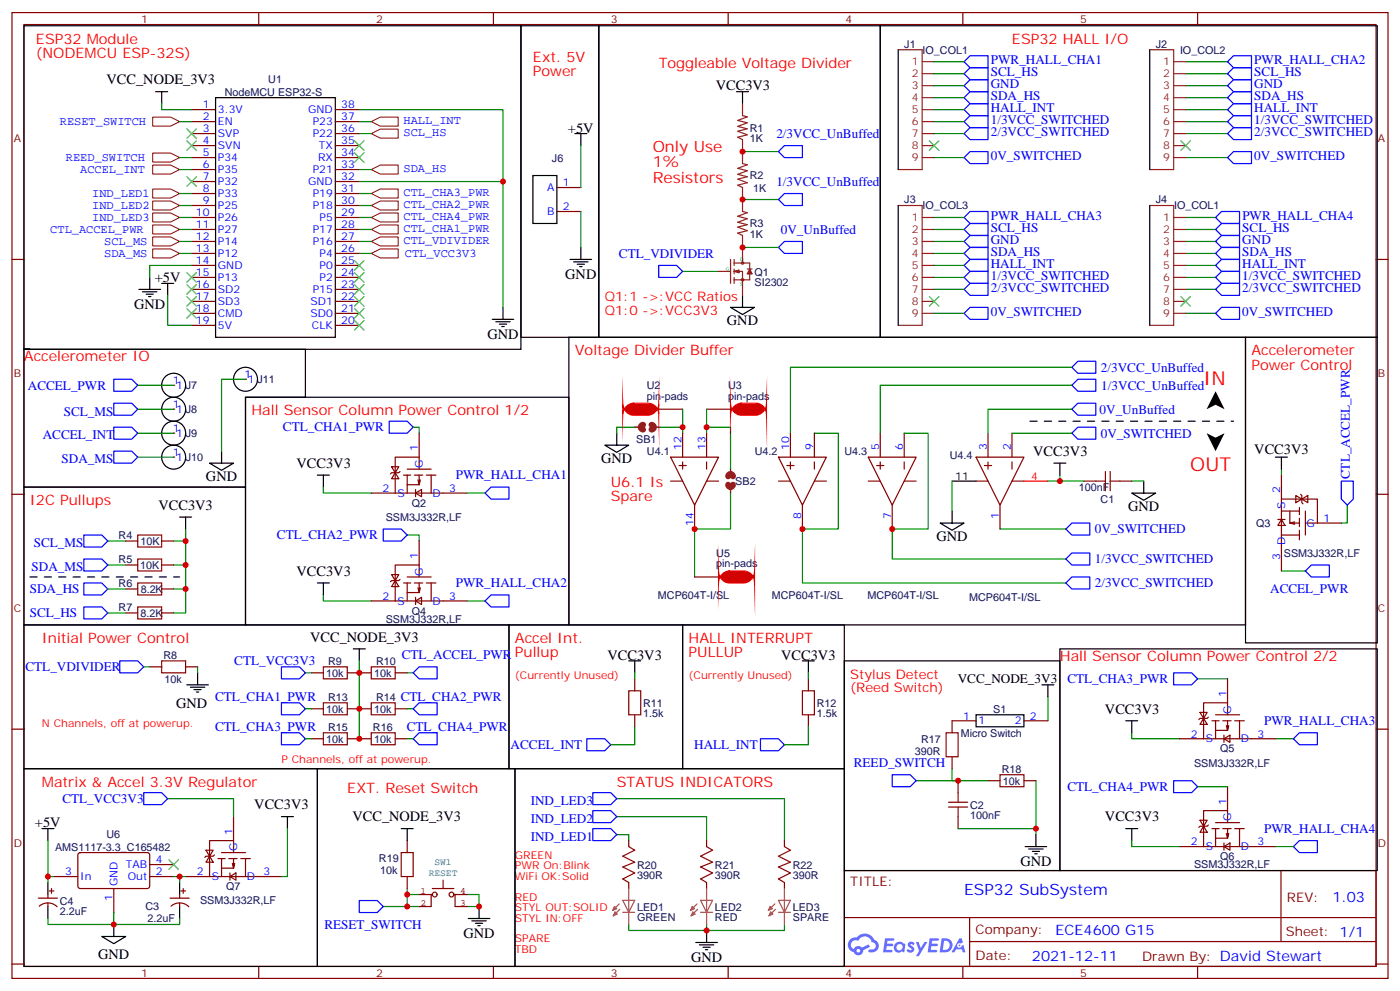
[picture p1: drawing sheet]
<svg xmlns="http://www.w3.org/2000/svg" width="412mm" height="292mm" viewBox="0 0 412 292" stroke-linecap="round" stroke-linejoin="round" font-family="sans-serif">
<g fill="none" stroke="#870000" stroke-width=".35">
<path d="M3.5 3.7h405.4v284.3h-405.4zM7.1 7.2h398.2v277.3h-398.2zM76.2 3.7v3.5M145.3 3.7v3.5M214.5 3.7v3.5M283.6 3.7v3.5M352.8 3.7v3.5M3.5 76.4h3.6M405.3 76.4h3.6M3.5 145.5h3.6M405.3 145.5h3.6M3.5 214.7h3.6"/>
<path d="M405.3 214.7h3.6M248.7 256.3h156.6v28.2h-156.6zM377.3 256.3v20.9M248.7 270.1h156.5M285.6 277.2h119.6M285.6 270.1v14.2M3.5 283.8h3.6M76.2 284.5v3.5M145.3 284.5v3.5M214.5 284.5v3.5M283.6 284.5v3.5M352.8 284.5v3.5"/>
<path d="M405.3 283.8h3.6"/>
</g>
<g fill="#5487ff">
<path d="M267.7 277.5a1.22 1.22 0 0 1 1.7 .2l-.4 .6a.47 .47 0 0 0-.3-.4 .47 .47 0 0 0-.5 .2l.1 .2a1.14 1.14 0 0 1 .8 1.8 1.14 1.14 0 0 1-1.9 0l-.2-.2 .5-.6 .7 .5a.29 .29 0 0 0 .3-.3 .29 .29 0 0 0-.2-.3 1.04 1.04 0 0 1-.6-1.7z"/>
<path d="M260.7 276.2h2.4l.3 .2-.2 .5-1.8 .1-.1 .8h1.5l.3 .4-.3 .4h-1.6l-.2 1.1h1.7l.2 .3-.2 .3-2.6 .1z"/>
<path d="M273.8 276.2h2.4l.3 .2-.1 .5-1.8 .1-.2 .8h1.6l.3 .4-.4 .4-1.6-.1-.1 1.1 1.7 .1 .2 .3-.2 .3-2.6 .1z"/>
<path d="M282.6 276.2h.7l.3 1.3-.6 .3a.69 .69 0 0 0-1 .3 .69 .69 0 0 0 .4 .9 .69 .69 0 0 0 .9-.6l.5-.2 .6 2.2h-.8l-.2-.9h-1.8l-.5 .9h-.8z"/>
<path d="M269.8 277.3h.8l.6 1.8 1.1-1.8h.9l-2.6 4.2h-.8l.9-1.5z"/>
<path d="M277.4 276.2l-.6 4.2h1.3a2.11 2.11 0 0 0 2.5-2.1 2.11 2.11 0 0 0-2.5-2.1zM278.1 277a1.39 1.39 0 0 1 1.7 1.4 1.39 1.39 0 0 1-1.8 1.2h-.3z"/>
<path d="M263.7 277.8a1.54 1.54 0 0 0-.1 2.2 1.54 1.54 0 0 0 2.2 .1l.6 .3 .3-2.3-.2-.3h-.4a1.49 1.49 0 0 0-2.4 0zM264 278.8a.94 .94 0 0 1 1.8 0 .94 .94 0 0 1-1.8 0z"/>
<path d="M250.4 276.6a2.18 2.18 0 0 0 1.1 3.7 1.44 1.44 0 0 0 1.6 .9 1.44 1.44 0 0 0 1.2-1.4l2-1.1-.5-.7-1.9 1a1.47 1.47 0 0 0-2.4 .4 1.39 1.39 0 0 1-.7-1.9 1.39 1.39 0 0 1 2-.5 2.12 2.12 0 0 1 2.2-1.3 2.12 2.12 0 0 1 1.9 1.7 1.14 1.14 0 0 1 1.1 1.4 1.14 1.14 0 0 1-1.7 .7 .43 .43 0 0 0-.5 .4 .43 .43 0 0 0 .4 .5 1.98 1.98 0 0 0 2.5-1.2 1.98 1.98 0 0 0-1.2-2.6 3.1 3.1 0 0 0-5.3-.6l-.9 .1zM252.3 279.9a.55 .55 0 0 1 1.1 0 .55 .55 0 0 1-1.1 0z"/>
<circle cx="282.6" cy="278.3" r=".26"/>
</g>
<g fill="none" stroke="#870000" stroke-width=".35">
<path d="M56.4 32.3h7.1M56.4 35.8h7.1M56.4 39.3h7.1M98.8 32.3h7M98.8 35.8h7M98.8 39.3h7M56.4 42.9h7.1M56.4 46.4h7.1M56.4 49.9h7.1M56.4 53.4h7.1M56.4 57h7.1M98.8 42.9h7"/>
<path d="M98.8 46.4h7M98.8 49.9h7M98.8 53.4h7M98.8 57h7M56.4 60.5h7.1M56.4 64h7.1M56.4 67.6h7.1M56.4 71.1h7.1M56.4 74.6h7.1M56.4 78.1h7.1M98.8 60.5h7M98.8 64h7"/>
<path d="M98.8 67.6h7M98.8 71.1h7M98.8 74.6h7M98.8 78.1h7M56.4 81.7h7.1M56.4 85.2h7.1M56.4 88.7h7.1M56.4 92.3h7.1M56.4 95.8h7.1M98.8 81.7h7M98.8 85.2h7M98.8 88.7h7"/>
<path d="M98.8 92.3h7M98.8 95.8h7M194 120.5h7.1M197.6 134.6h14.1l-7.1 14.1zM200 137.1h2.1M201.1 127.5v7.1M201.1 136v2.1M208.1 127.5v7.1M208.1 136v2.1M208.1 120.5h7.1M229.3 134.6h14.1l-7 14.1zM231.8 137.1h2.1"/>
<path d="M232.8 127.5v7.1M232.8 136v2.1M239.9 127.5v7.1M239.9 136v2.1M255.8 134.6h14.1l-7.1 14.1zM258.2 137.1h2.1M259.3 127.5v7.1M259.3 136v2.1M266.3 127.5v7.1M266.3 136v2.1M287.5 134.6h14.1l-7 14.1zM290 137.1h2.1"/>
<path d="M291 127.5v7.1M291 136v2.1M298.1 127.5v7.1M298.1 136v2.1M377.5 139.9v28.2M197.6 141.6h3.5M204.6 148.7v7.1M208.1 141.6h3.6M229.3 141.6h3.5M236.4 148.7v7.1M239.9 141.6h3.5M255.8 141.6h3.5"/>
<path d="M262.8 148.7v7.1M266.3 141.6h3.6M287.5 141.6h3.5M294.6 148.7v7.1M298.1 141.6h3.5M319.3 141.6h3.5M329.8 141.6h3.6M376.4 152.9h2.1M377.5 152.9l1 1.8h-2.1zM377.5 146.9h10.6v7.1M377.5 157.5h5.3M377.5 150.5h5.3"/>
<path d="M379.9 150.5v3.5l1.5-.4M381.7 145.9l1.8 1-1.8 1.1zM382.8 154h-2.9l1.5 .3M382.8 149.4v2.1M382.8 152.6v2.4M382.8 156.1v2.8M383.1 145.5l.4 .4v2.1l.3 .3M383.5 146.9l1.7-1v2.1zM384.5 150.5v7M384.5 154h10.6M37 173.4h3.6M47.6 173.4h3.6"/>
<path d="M204.6 169.9h7.1M37 180.4h3.6M44.1 196.3h3.5M47.6 180.4h3.6M54.7 196.3h3.5M91.7 198.1h3.5M102.3 198.1h7.1M116.4 198.1h3.5M187 199.8v3.6M238.1 199.8v3.6M361.6 199.8v10.6M91.7 208.7h3.5"/>
<path d="M102.3 208.7h7.1M116.4 208.7h3.5M187 210.4v3.6M238.1 210.4v3.6M287.5 212.2h-7v3.5M301.6 212.2h7.1M347.5 217.5h28.2M353.5 209.7h2.1l-1.1 1.8zM354.5 211.5l1.1 1.8h-2.1zM356 211.1l-.4 .4h-2.1l-.4 .3M357 212.2h2.1M358.1 212.2v5.3"/>
<path d="M358.1 210.4h7M360.2 212.2h2.5M360.5 217.5l1.8-1.1v2.1zM360.5 216.4v2.1M361.2 213.6l.4 1.4h-3.5M361.6 212.2v2.8l.3-1.4M361.6 206.9h-7.1v10.6M363.7 212.2h2.8M365.1 212.2v5.3M280.5 222.8v3.5M282.2 229.8v3.6M291 229.8h3.6"/>
<path d="M301.6 229.8h3.6M361.6 238.7h-7.1v10.5M361.6 231.6v10.6M15.9 258.1h7M23.2 251.2l.4-.2 20.1 .1 .4 .6-.1 9.5-.6 .4-20-.1-.5-.6v-9.2zM44.1 258.1h7.1M44.1 254.5h7.1M54.7 258.1h28.2M60.7 250.3h2.1l-1.1 1.8zM61.7 252.1l1.1 1.7h-2.1zM63.1 251.7l-.3 .4h-2.1l-.4 .3M64.2 252.8h2.1"/>
<path d="M65.3 251h7M65.3 252.8v5.3M67.4 252.8h2.4M67.7 258.1l1.8-1.1v2.1zM67.7 257v2.1M68.4 254.2l.4 1.4h-3.5M68.8 252.8v2.8l.3-1.4M68.8 247.5h-7.1v10.6M68.8 240.4v10.6M70.9 252.8h2.8M72.3 252.8v5.3M119.9 247.5v3.5"/>
<path d="M119.9 258.1v3.5M185.2 247.5v1.7M185.2 259.8v1.8M208.1 247.5v1.7M208.1 259.8v1.8M231.1 247.5v1.7M231.1 259.8v1.8M282.2 240.4v3.5M347.5 249.2h28.2M353.5 241.5h2.1l-1.1 1.7zM354.5 243.2l1.1 1.8h-2.1zM356 242.9l-.4 .3h-2.1l-.4 .4"/>
<path d="M357 243.9h2.1M358.1 242.2h7M358.1 243.9v5.3M360.2 243.9h2.5M360.5 249.2l1.8-1v2.1zM360.5 248.2v2.1M361.2 245.4l.4 1.4h-3.5M361.6 243.9v2.9l.3-1.4M363.7 243.9h2.8M365.1 243.9v5.3M11.3 264.4h5.6M11.6 266.8a3.8 3.8 0 0 1 5.2 .2"/>
<path d="M14.1 263.3v1.1M14.1 265.8v1.1M14.5 262.3h1.4M15.2 261.6v1.4M33.5 261.6v7M50.1 264.4h5.6M50.4 266.8a3.8 3.8 0 0 1 5.2 .2M52.9 263.3v1.1M52.9 265.8v1.1M53.3 262.3h1.4M54 261.6v1.4"/>
</g>
<g fill="none" stroke="#000" stroke-width=".35">
<path d="M7.1 7.6h146.4v95.2h-146.4zM176.4 7.6h82.9v91.7h-82.9zM259.3 7.6h146.4v91.7h-146.4zM264.6 14.6v35.3M338.7 14.6v35.3M63.5 28.8h35.3v70.5h-35.3zM217 27h3.5M218.7 27v3.5M40.9 85.2h6.4M42 85.9h4.2M43 86.6h2.2M43.7 87.3h.7"/>
<path d="M44.1 81.7v3.5M47.6 83.4h3.6M49.4 83.4v3.6M167.6 99.3h199.3v84.7h-199.3zM215.2 90.5h7l-3.5 2.1zM218.7 87v3.5M366.9 99.3h38.8v90h-38.8zM178.2 131.1h7l-3.5 2.1zM181.7 127.5v3.6M310.4 136.3h3.6M312.2 136.3v3.6M375.7 134.6h3.5"/>
<path d="M377.5 134.6v3.5M276.9 154h7.1l-3.5 2.1zM280.5 141.6h7M280.5 150.5v3.5M333.4 145.2h7l-3.5 2.1zM336.9 141.6v3.6M7.1 184h142.8v42.3h-142.8zM58.2 198.1v3.5M104.1 191h3.5M105.8 191v3.6M149.9 184h51.2v42.3h-51.2zM185.2 194.6h3.5"/>
<path d="M187 194.6v3.5M201.1 184h47.6v42.3h-47.6zM236.4 194.6h3.5M238.1 194.6v3.5M248.7 194.6h63.5v61.7h-63.5zM312.2 191h93.5v65.3h-93.5zM55 201.6h6.4M56.1 202.3h4.2M57.1 203h2.2M57.9 203.7h.7M287.5 210.4h14.1v3.6h-14.1zM306.9 201.6h3.5"/>
<path d="M308.7 201.6v3.5M331.6 212.2h3.5M333.4 212.2v3.5M7.1 226.3h86.4v58.2h-86.4zM93.5 226.3h58.2v58.2h-58.2zM151.7 226.3h97v58.2h-97zM12.3 243.9h3.6M14.1 243.9v3.6M14.1 259.8v3.5M52.9 259.8v3.5M82.9 240.4h3.5M84.7 240.4v3.5"/>
<path d="M118.2 243.9h3.5M119.9 243.9v3.6M302 249.2h6.3M303 249.9h4.3M304.1 250.6h2.1M304.8 251.4h.7M305.2 245.7v3.5M331.6 243.9h3.5M333.4 243.9v3.6M14.1 266.9v3.5M30 275.7h7l-3.5 2.1zM33.5 272.2v3.5"/>
<path d="M52.9 266.9v3.5M137.9 270.4h6.4M139 271.1h4.2M140.1 271.8h2.1M140.8 272.5h.7M141.1 266.9v3.5M205 277.5h6.3M206 278.2h4.3M207.1 278.9h2.1M207.8 279.6h.7M208.1 273.9v3.6"/>
</g>
<g fill="none" stroke="#008700" stroke-width=".35">
<path d="M275.2 18.2h8.8M349.2 18.2h12.4M275.2 21.7h8.8M275.2 25.2h8.8M275.2 28.8h8.8M275.2 32.3h8.8M275.2 39.3h8.8M275.2 35.8h8.8M349.2 21.7h12.4M349.2 25.2h12.4M349.2 28.8h12.4M349.2 32.3h12.4"/>
<path d="M349.2 39.3h12.4M349.2 35.8h12.4M218.7 58.7h10.6M218.7 44.6h10.6M275.2 46.4h8.8M349.2 46.4h12.4M201.1 79.9h10.6M218.7 72.8h10.6M315.7 113.4h-56.4v14.1M315.7 108.1h-82.9v19.4M187 125.8h-5.3v1.7M194 125.8h7.1v1.7"/>
<path d="M201.1 120.5v5.3M208.1 127.5v-1.7h7.1v12.3M208.1 120.5v5.3M239.9 127.5h7v28.3h-10.5v15.8h77.6M266.3 127.5h7.1v28.3h-10.6v8.8h51.2M298.1 127.5h17.6M312.2 139.9v1.7h-3.5M315.7 120.5h-24.7v7M377.5 138.1v1.8M215.2 145.2v10.6h-10.6v14.1M280.5 141.6v8.9M294.6 155.8h19.4"/>
<path d="M312.2 141.6h7.1M333.4 141.6h3.5M396.9 148.7v5.3h-1.8M377.5 168.1h7M42.3 196.3h1.8M58.2 196.3v1.8M90 198.1h1.7M105.8 198.1v10.6M119.9 198.1h1.8M187 198.1v1.7M238.1 198.1v1.7M352.8 199.8h8.8"/>
<path d="M90 208.7h1.7M119.9 208.7h1.8M187 214v5.3h-7.1M238.1 214v5.3h-7M308.7 205.1v7.1M333.4 215.7v1.8h14.1M375.7 217.5h5.3M49.4 235.1h19.4v5.3M181.7 235.1h49.4v12.4M269.9 229.8h21.1M280.5 226.3v3.5h1.7M305.2 229.8v15.9"/>
<path d="M352.8 231.6h8.8M14.1 247.5v10.6M15.9 258.1h-1.8v1.7M84.7 243.9v14.2h-1.8M181.7 240.4h26.4v7.1M181.7 245.7h3.5v1.8M333.4 247.5v1.7h14.1M375.7 249.2h5.3M14.1 270.4v1.8h19.4M33.5 268.6v3.6M52.9 270.4v1.8h-19.4M119.9 261.6v5.3h-7"/>
<path d="M119.9 263.3h3.6M119.9 266.9h3.6M137.6 263.3h3.5v3.6h-3.5M185.2 272.2v1.7h22.9v-1.7M231.1 272.2v1.7h-23"/>
</g>
<g fill="none" stroke="#00f" stroke-width=".35">
<path d="M284 18.2l1.8-1.8h5.2v3.5h-5.2zM361.6 18.2l1.8-1.8h5.3v3.5h-5.3zM284 21.7l1.8-1.8h5.2v3.6h-5.2zM284 25.2l1.8-1.7h5.2v3.5h-5.2zM284 28.8l1.8-1.8h5.2v3.5h-5.2zM284 32.3l1.8-1.8h5.2v3.5h-5.2zM284 35.8l1.8-1.8h5.2v3.6h-5.2zM284 39.3l1.8-1.7h5.2v3.5h-5.2zM361.6 39.3l1.8-1.7h5.3v3.5h-5.3zM361.6 35.8l1.8-1.8h5.3v3.6h-5.3zM361.6 32.3l1.8-1.8h5.3v3.5h-5.3zM361.6 28.8l1.8-1.8h5.3v3.5h-5.3z"/>
<path d="M361.6 25.2l1.8-1.7h5.3v3.5h-5.3zM361.6 21.7l1.8-1.8h5.3v3.6h-5.3zM229.3 58.7l1.8-1.7h5.3v3.5h-5.3zM229.3 44.6l1.8-1.7h5.3v3.5h-5.3zM284 46.4l1.8-1.8h5.2v3.6h-5.2zM361.6 46.4l1.8-1.8h5.3v3.6h-5.3zM194 78.1h5.3l1.8 1.8-1.8 1.8h-5.3zM229.3 72.8l1.8-1.7h5.3v3.5h-5.3zM315.7 108.1l1.8-1.7h5.3v3.5h-5.3zM317.5 111.7h5.3v3.5h-5.3l-1.8-1.8zM317.5 118.7h5.3v3.5h-5.3l-1.8-1.7zM317.5 125.8h5.3v3.5h-5.3l-1.8-1.8z"/>
<path d="M314 155.8l1.7-1.8h5.3v3.5h-5.3zM395.1 141.6h3.5v5.3l-1.7 1.8-1.8-1.8zM24.7 171.6h5.3l1.7 1.8-1.7 1.8h-5.3zM24.7 178.7h5.3l1.7 1.7-1.7 1.8h-5.3zM314 164.6l1.7-1.8h5.3v3.5h-5.3zM314 171.6l1.7-1.7h5.3v3.5h-5.3zM384.5 168.1l1.8-1.8h5.3v3.6h-5.3zM35.3 194.6h5.3l1.7 1.7-1.7 1.8h-5.3zM82.9 196.3h5.3l1.8 1.8-1.8 1.7h-5.3zM345.7 198.1h5.3l1.8 1.7-1.8 1.8h-5.3zM82.9 206.9h5.3l1.8 1.8-1.8 1.7h-5.3zM172.9 217.5h5.3l1.7 1.8-1.7 1.7h-5.3z"/>
<path d="M224 217.5h5.3l1.8 1.8-1.8 1.7h-5.3zM381 217.5l1.8-1.8h5.3v3.6h-5.3zM42.3 233.4h5.3l1.8 1.7-1.8 1.8h-5.3zM174.6 233.4h5.3l1.8 1.7-1.8 1.8h-5.3zM174.6 238.7h5.3l1.8 1.7-1.8 1.8h-5.3zM262.8 228.1h5.3l1.8 1.7-1.8 1.8h-5.3zM345.7 229.8h5.3l1.8 1.8-1.8 1.8h-5.3zM174.6 243.9h5.3l1.8 1.8-1.8 1.8h-5.3zM381 249.2l1.8-1.7h5.3v3.5h-5.3zM105.8 265.1h5.3l1.8 1.8-1.8 1.7h-5.3z"/>
</g>
<g fill="none" stroke="#a10000" stroke-width=".35">
<path d="M325.6 138.8v5.7M327 138.8v5.7M322.8 141.6h2.8M327 141.6h2.8M40.6 171.6h7v3.6h-7zM40.6 178.7h7v3.5h-7zM47.6 194.6h7.1v3.5h-7.1zM95.2 196.3h7.1v3.5h-7.1zM109.4 196.3h7v3.5h-7zM95.2 206.9h7.1v3.5h-7.1zM109.4 206.9h7v3.5h-7zM185.2 203.4h3.5v7h-3.5z"/>
<path d="M236.4 203.4h3.5v7h-3.5zM278.7 215.7h3.5v7.1h-3.5zM279.4 237.6h5.6M279.4 236.2h5.6M282.2 233.4v2.8M282.2 237.6v2.8M294.6 228.1h7v3.5h-7zM118.2 251h3.5v7.1h-3.5zM185.2 249.2l1.8 1.1-3.6 1.8 3.6 1.7-3.6 1.4 3.6 1.8-3.6 1.8 1.8 1M208.1 249.2l1.8 1.1-3.5 1.8 3.5 1.7-3.5 1.4 3.5 1.8-3.5 1.8 1.7 1M231.1 249.2l1.7 1.1-3.5 1.8 3.5 1.7-3.5 1.4 3.5 1.8-3.5 1.8 1.8 1"/>
</g>
<g fill="none" stroke="#a64a4a" stroke-width=".35">
<path d="M182.4 266.1l-2 2M182.6 267.7l-2 1.9M183.4 268.6h3.6M183.4 265.1h3.6l-1.8 3.5zM185.2 261.6v7M185.2 268.7v3.5M205.3 266.1l-1.9 2M205.5 267.7l-1.9 1.9M206.4 268.6h3.5M206.4 265.1h3.5l-1.8 3.5zM208.1 261.6v7M208.1 268.7v3.5"/>
<path d="M228.2 266.1l-1.9 2M228.4 267.7l-1.9 1.9M229.3 265.1h3.5l-1.7 3.5zM229.3 268.6h3.5M231.1 261.6v7M231.1 268.7v3.5"/>
</g>
<g fill="#a64a4a" stroke="#a64a4a" stroke-width=".29">
<path d="M226.8 266.8l.7 .7-1.2 .6z"/>
<path d="M227 268.4l.7 .7-1.2 .5z"/>
<path d="M203.9 266.8l.7 .7-1.2 .6z"/>
<path d="M204.1 268.4l.7 .7-1.2 .5z"/>
<path d="M181 266.8l.7 .7-1.3 .6z"/>
<path d="M181.2 268.4l.7 .7-1.3 .5z"/>
</g>
<g fill="none" stroke="#850000" stroke-width=".35">
<path d="M130.5 259.1v2.5M123.5 263.3h3.5M127.4 263.3h-.4v3.6h-3.5M127.4 261.6h6.3M133.7 263.3h.4v3.6h3.5M134.1 263.3h3.5"/>
<circle cx="128.1" cy="263.4" r=".71"/>
<circle cx="133" cy="263.4" r=".71"/>
</g>
<path d="M301.6 141.6h7.1" fill="none" stroke="#f00" stroke-width=".35"/>
<path d="M303.4 124h60" fill="none" stroke="#000" stroke-width=".35" stroke-dasharray="2.1 2.1"/>
<path d="M189.4 125.1a.71 .71 0 0 0-.7 .7 .71 .71 0 0 0 .7 .7M191.9 125.1a.71 .71 0 0 1 .7 .7 .71 .71 0 0 1-.7 .7M214.5 140.2a.71 .71 0 0 1 .7-.7 .71 .71 0 0 1 .7 .7M214.5 142.7a.71 .71 0 0 0 .7 .7 .71 .71 0 0 0 .7-.7" fill="none" stroke="#8c2424" stroke-width="1.8"/>
<g fill="none" stroke="#8c2424" stroke-width=".35">
<path d="M264.6 14.6h7v35.3h-7M271.6 18.2h3.6M338.7 14.6h7v35.3h-7M345.7 18.2h3.5M218.7 30.5v3.5l1.4 .4-2.8 1.1 2.8 .7-2.8 1 2.8 .7-2.8 .7 2.8 1.1-2.8 .7 1.4 .7v7.1l1.4 .3-2.8 1.1 2.8 .7-2.8 1 2.8 .7-2.8 .7 2.8 1.1-2.8 .7 1.4 .7v7.1l1.4 .3-2.8 1.1 2.8 .7-2.8 1 2.8 .7-2.8 .8 2.8 1-2.8 .7 1.4 .7v8.1M271.6 32.3h3.6M271.6 28.8h3.6M271.6 25.2h3.6M271.6 21.7h3.6M271.6 35.8h3.6M271.6 39.3h3.6M345.7 32.3h3.5"/>
<path d="M345.7 28.8h3.5M345.7 25.2h3.5M345.7 21.7h3.5M345.7 35.8h3.5M345.7 39.3h3.5M271.6 42.9h3.6M271.6 46.4h3.6M345.7 42.9h3.5M345.7 46.4h3.5M211.7 79.9h3.5M215.2 76.4v7M216.3 77.4h4.5v2.5"/>
<path d="M216.3 79.9h2.4v7.1M216.3 76.4v1.7M216.3 79.2v1.4M216.3 79.9l1.4 .4M217 79.9l.7 .4M217.7 79.6l-1.4 .3M217.7 79.6v.7M217.7 79.6l-1.1 .3 1.1 .4M220.1 79.2h1.4M220.8 79.2l.7 1.4h-1.4zM220.8 79.9l.4 .7M220.8 79.9l-.3 .7"/>
<path d="M220.8 79.9l.4 .4M220.8 79.9l-.3 .4M216.3 81.7v1.7M220.8 80.3v2.1h-4.5M187 125.8h1.4M192.6 125.8h1.4M215.2 138.1v1.4M215.2 143.8v1.4"/>
<circle cx="218.7" cy="77.4" r=".35"/>
<circle cx="218.7" cy="82.4" r=".35"/>
</g>
<path d="M358.1 115.2l2.6 5.3-2.6-1.3-2.7 1.3zM355.4 127.5l2.7 1.4 2.6-1.4-2.6 5.3z" fill="#000"/>
<g fill="#f00" stroke="#f00" stroke-width=".35">
<path d="M211.7 168.5v2.8a3.4 3.4 0 0 1 3.1-3.2h4.3a3.2 3.2 0 0 1 3.1 3.2v-2.8a3.4 3.4 0 0 1-3.1 3.1h-4.3a3.4 3.4 0 0 1-3.1-3.1z"/>
<path d="M183.4 119.1v2.8a3.4 3.4 0 0 1 3.2-3.2h4.3a3.2 3.2 0 0 1 3.1 3.2v-2.8a3.4 3.4 0 0 1-3.1 3.1h-4.3a3.4 3.4 0 0 1-3.2-3.1z"/>
<path d="M215.2 119.1v2.8a3.4 3.4 0 0 1 3.2-3.2h4.2a3.2 3.2 0 0 1 3.2 3.2v-2.8a3.4 3.4 0 0 1-3.2 3.1h-4.2a3.4 3.4 0 0 1-3.2-3.1z"/>
</g>
<path d="M109.4 71.1l2.6-1.3h5.3v2.6h-5.3z" fill="#fff" stroke="#850000" stroke-width=".29"/>
<path d="M47.6 30.5v1.8h8.8M105.8 53.4h42.4v37.1M56.4 78.1h-12.3v3.6M49.4 87v8.8h7" fill="none" stroke="#008700" stroke-width=".35"/>
<path d="M45.9 27h3.5M47.6 27v3.5M145 94h6.3M146 94.7h4.3M147.1 95.4h2.1M147.8 96.1h.7M148.2 90.5v3.5" fill="none" stroke="#000" stroke-width=".35"/>
<path d="M109.4 67.6l2.6-1.4h5.3v2.7h-5.3z" fill="#fff" stroke="#850000" stroke-width=".29"/>
<path d="M105.8 67.6h3.6M105.8 71.1h3.6" fill="none" stroke="#008700" stroke-width=".35"/>
<path d="M109.4 49.9l2.6-1.3h5.3v2.6h-5.3z" fill="#fff" stroke="#850000" stroke-width=".29"/>
<path d="M105.8 49.9h3.6" fill="none" stroke="#008700" stroke-width=".35"/>
<path d="M109.4 39.3l2.6-1.3h5.3v2.7h-5.3z" fill="#fff" stroke="#850000" stroke-width=".29"/>
<path d="M105.8 39.3h3.6" fill="none" stroke="#008700" stroke-width=".35"/>
<path d="M109.4 35.8l2.6-1.3h5.3v2.6h-5.3z" fill="#fff" stroke="#850000" stroke-width=".29"/>
<path d="M105.8 35.8h3.6M31.7 173.4h5.3M31.7 180.4h5.3" fill="none" stroke="#008700" stroke-width=".35"/>
<g fill="#fff" stroke="#850000" stroke-width=".29">
<path d="M109.4 74.6l2.6-1.3h5.3v2.6h-5.3z"/>
<path d="M109.4 60.5l2.6-1.3h5.3v2.6h-5.3z"/>
</g>
<path d="M105.8 60.5h3.6" fill="none" stroke="#008700" stroke-width=".35"/>
<path d="M45 45.1h5.3l2.6 1.3-2.6 1.3h-5.3z" fill="#fff" stroke="#850000" stroke-width=".29"/>
<path d="M52.9 46.4h3.5" fill="none" stroke="#008700" stroke-width=".35"/>
<path d="M45 69.8h5.3l2.6 1.3-2.6 1.3h-5.3z" fill="#fff" stroke="#850000" stroke-width=".29"/>
<path d="M52.9 71.1h3.5" fill="none" stroke="#008700" stroke-width=".35"/>
<path d="M45 73.3h5.3l2.6 1.3-2.6 1.3h-5.3z" fill="#fff" stroke="#850000" stroke-width=".29"/>
<path d="M52.9 74.6h3.5" fill="none" stroke="#008700" stroke-width=".35"/>
<path d="M45 66.2h5.3l2.6 1.4-2.6 1.3h-5.3z" fill="#fff" stroke="#850000" stroke-width=".29"/>
<path d="M52.9 67.6h3.5" fill="none" stroke="#008700" stroke-width=".35"/>
<g fill="#fff" stroke="#850000" stroke-width=".29">
<path d="M45 34.5h5.3l2.6 1.3-2.6 1.3h-5.3z"/>
<path d="M45 55.7h5.3l2.6 1.3-2.6 1.3h-5.3z"/>
</g>
<path d="M52.9 57h3.5" fill="none" stroke="#008700" stroke-width=".35"/>
<g fill="#fff" stroke="#850000" stroke-width=".29">
<path d="M45 59.2h5.3l2.6 1.3-2.6 1.3h-5.3z"/>
<path d="M45 62.7h5.3l2.6 1.3-2.6 1.4h-5.3z"/>
</g>
<path d="M52.9 60.5h3.5M52.9 64h3.5" fill="none" stroke="#008700" stroke-width=".35"/>
<path d="M45 48.6h5.3l2.6 1.3-2.6 1.3h-5.3z" fill="#fff" stroke="#850000" stroke-width=".29"/>
<path d="M52.9 49.9h3.5" fill="none" stroke="#008700" stroke-width=".35"/>
<path d="M109.4 57l2.6-1.3h5.3v2.6h-5.3z" fill="#fff" stroke="#850000" stroke-width=".29"/>
<path d="M52.9 35.8h3.5M105.8 32.3h42.4v21.1M105.8 57h3.6M105.8 74.6h3.6M31.7 159.3h5.3M54.7 159.3v7h-3.5M54.7 155.8v3.5h-3.5M31.7 166.3h5.3M51.2 173.4h3.5v7h-3.5M54.7 166.3v7.1" fill="none" stroke="#008700" stroke-width=".35"/>
<path d="M40.6 157.5h7v3.5h-7zM40.6 164.6h7v3.5h-7z" fill="none" stroke="#a10000" stroke-width=".35"/>
<path d="M37 159.3h3.6M47.6 159.3h3.6M37 166.3h3.6M47.6 166.3h3.6" fill="none" stroke="#870000" stroke-width=".35"/>
<path d="M52.9 152.2h3.5M54.7 152.2v3.6" fill="none" stroke="#000" stroke-width=".35"/>
<path d="M24.7 157.5h5.3l1.7 1.8-1.7 1.7h-5.3zM24.7 164.6h5.3l1.7 1.7-1.7 1.8h-5.3z" fill="none" stroke="#00f" stroke-width=".35"/>
<path d="M8.8 169.9h44.1" fill="none" stroke="#000" stroke-width=".35" stroke-dasharray="2.1 2.1"/>
<path d="M109.4 64l2.6-1.3h5.3v2.7h-5.3z" fill="#fff" stroke="#850000" stroke-width=".29"/>
<g fill="none" stroke="#008700" stroke-width=".35">
<path d="M171.1 42.9v12.3M105.8 64h3.6M171.1 62.3v10.5M275.2 64h8.8M275.2 78.1h8.8M275.2 74.6h8.8M275.2 71.1h8.8M275.2 67.6h8.8M349.2 64h8.9M349.2 78.1h8.9M349.2 74.6h8.9M349.2 71.1h8.9"/>
<path d="M349.2 67.6h8.9M275.2 81.7h8.8M275.2 85.2h8.8M275.2 92.3h8.8M349.2 81.7h8.9M349.2 85.2h8.9M349.2 92.3h8.9M121.7 125.8h1.8v1.7M95.2 143.4v1.8h14.2M119.9 157.5h3.6v1.8M137.6 145.2h5.3M95.2 175.2v1.7h14.2"/>
<path d="M137.6 176.9h5.3M105.8 194.6v3.5M90 217.5h1.7M105.8 208.7v8.8M119.9 217.5h1.8M51.2 258.1h1.7v1.7M52.9 258.1h1.8M282.2 243.9h23"/>
</g>
<g fill="none" stroke="#870000" stroke-width=".35">
<path d="M164 55.2h7.1M164 62.3h7.1M115.4 137.4h2.1l-1.1 1.8zM116.4 139.2l1.1 1.7h-2.1zM117.8 138.8l-.3 .4h-2.1l-.4 .3M118.9 139.9h2.1M119.9 138.1h7.1M119.9 139.9v5.3M122.1 139.9h2.4M123.5 139.9v2.8l.3-1.4M123.5 134.6h-7.1v10.6M123.5 127.5v10.6"/>
<path d="M125.6 139.9h2.8M127 139.9v5.3M109.4 145.2h28.2M122.4 145.2l1.8-1.1v2.1zM122.4 144.1v2.1M123.1 141.3l.4 1.4h-3.6M123.5 159.3v10.6M109.4 176.9h28.2M115.4 169.2h2.1l-1.1 1.7zM116.4 170.9l1.1 1.8h-2.1zM117.8 170.6l-.3 .3h-2.1l-.4 .4M118.9 171.6h2.1"/>
<path d="M119.9 171.6v5.3M119.9 169.9h7.1M122.1 171.6h2.4M122.4 176.9l1.8-1v2.1zM122.4 175.9v2.1M123.1 173l.4 1.4h-3.6M123.5 171.6v2.8l.3-1.4M123.5 166.3h-7.1v10.6M125.6 171.6h2.8M127 171.6v5.3M91.7 217.5h3.5M102.3 217.5h7.1"/>
<path d="M116.4 217.5h3.5"/>
</g>
<g fill="none" stroke="#000" stroke-width=".35">
<path d="M153.5 7.6h22.9v91.7h-22.9zM169.3 39.3h3.6M171.1 39.3v3.6M157 51.7h7v14.1h-7zM167.9 76.4h6.4M169 77.1h4.2M170 77.8h2.2M170.7 78.5h.7M171.1 72.8v3.6M264.6 60.5v35.3M338.7 60.5v35.3M7.1 102.8h82.9v14.1h-17.7v26.5h-65.2v-40.6h1.7z"/>
<path d="M72.3 116.9h95.3v67.1h-95.3zM61.7 136.3h7.1l-3.5 2.2zM65.3 132.8v3.5M93.5 139.9h3.5M95.2 139.9v3.5M7.1 143.4h65.2v40.6h-65.2zM93.5 171.6h3.5M95.2 171.6v3.6"/>
</g>
<g fill="none" stroke="#00f" stroke-width=".35">
<path d="M284 64l1.8-1.7h5.2v3.5h-5.2zM284 67.6l1.8-1.8h5.2v3.5h-5.2zM284 71.1l1.8-1.8h5.2v3.5h-5.2zM284 74.6l1.8-1.8h5.2v3.6h-5.2zM284 78.1l1.8-1.7h5.2v3.5h-5.2zM358.1 78.1l1.7-1.7h5.3v3.5h-5.3zM358.1 74.6l1.7-1.8h5.3v3.6h-5.3zM358.1 71.1l1.7-1.8h5.3v3.5h-5.3zM358.1 67.6l1.7-1.8h5.3v3.5h-5.3zM358.1 64l1.7-1.7h5.3v3.5h-5.3zM284 81.7l1.8-1.8h5.2v3.5h-5.2zM284 85.2l1.8-1.8h5.2v3.6h-5.2z"/>
<path d="M284 92.3l1.8-1.8h5.2v3.5h-5.2zM358.1 92.3l1.7-1.8h5.3v3.5h-5.3zM358.1 85.2l1.7-1.8h5.3v3.6h-5.3zM358.1 81.7l1.7-1.8h5.3v3.5h-5.3zM33.5 111.7h5.3l1.8 1.7-1.8 1.8h-5.3zM33.5 118.7h5.3l1.8 1.8-1.8 1.7h-5.3zM33.5 125.8h5.3l1.8 1.7-1.8 1.8h-5.3zM33.5 132.8h5.3l1.8 1.8-1.8 1.7h-5.3zM114.7 124h5.2l1.8 1.8-1.8 1.7h-5.2zM112.9 155.8h5.3l1.7 1.7-1.7 1.8h-5.3zM142.9 145.2l1.7-1.8h5.3v3.5h-5.3zM144.6 175.2h5.3v3.5h-5.3l-1.7-1.8z"/>
<path d="M121.7 198.1l1.8-1.8h5.3v3.5h-5.3zM82.9 215.7h5.3l1.8 1.8-1.8 1.8h-5.3zM121.7 208.7l1.8-1.8h5.3v3.5h-5.3zM121.7 217.5l1.8-1.8h5.3v3.6h-5.3z"/>
</g>
<path d="M95.2 215.7h7.1v3.6h-7.1zM109.4 215.7h7v3.6h-7z" fill="none" stroke="#a10000" stroke-width=".35"/>
<g fill="none" stroke="#8c2424" stroke-width=".35">
<path d="M264.6 60.5h7v35.3h-7M271.6 78.1h3.6M271.6 74.6h3.6M271.6 71.1h3.6M271.6 67.6h3.6M271.6 64h3.6M338.7 60.5h7v35.3h-7M345.7 78.1h3.5M345.7 74.6h3.5M345.7 71.1h3.5M345.7 67.6h3.5M345.7 64h3.5"/>
<path d="M271.6 81.7h3.6M271.6 85.2h3.6M271.6 88.7h3.6M271.6 92.3h3.6M345.7 81.7h3.5M345.7 85.2h3.5M345.7 88.7h3.5M345.7 92.3h3.5"/>
</g>
<g fill="none" stroke="#3c3" stroke-width=".35">
<path d="M55 37.9l2.9 2.8M57.9 37.9l-2.9 2.8M55 41.5l2.9 2.8M55 52l2.9 2.9M57.9 41.5l-2.9 2.8M57.9 52l-2.9 2.9M104.4 45l2.8 2.8M104.4 41.5l2.8 2.8M107.2 41.5l-2.8 2.8M107.2 45l-2.8 2.8M273.8 41.5l2.8 2.8M276.6 41.5l-2.8 2.8"/>
<path d="M347.8 41.5l2.9 2.8M350.7 41.5l-2.9 2.8M104.4 76.7l2.8 2.9M107.2 76.7l-2.8 2.9M55 80.3l2.9 2.8M55 83.8l2.9 2.8M55 87.3l2.9 2.8M55 90.8l2.9 2.9M57.9 80.3l-2.9 2.8M57.9 83.8l-2.9 2.8M57.9 87.3l-2.9 2.8M57.9 90.8l-2.9 2.9"/>
<path d="M104.4 94.4l2.8 2.8M104.4 90.8l2.8 2.9M104.4 87.3l2.8 2.8M104.4 83.8l2.8 2.8M104.4 80.3l2.8 2.8M107.2 94.4l-2.8 2.8M107.2 90.8l-2.8 2.9M107.2 87.3l-2.8 2.8M107.2 83.8l-2.8 2.8M107.2 80.3l-2.8 2.8M273.8 87.3l2.8 2.8M276.6 87.3l-2.8 2.8"/>
<path d="M347.8 87.3l2.9 2.8M350.7 87.3l-2.9 2.8M49.7 253.1l2.9 2.8M52.6 253.1l-2.9 2.8"/>
</g>
<circle cx="51.2" cy="113.4" r=".18" fill="#870000"/>
<circle cx="51.2" cy="113.4" r="3.5" fill="none" stroke="#000" stroke-width=".35"/>
<path d="M40.6 113.4h10.6" fill="none" stroke="#008700" stroke-width=".35"/>
<circle cx="51.2" cy="120.5" r=".18" fill="#870000"/>
<circle cx="51.2" cy="120.5" r="3.5" fill="none" stroke="#000" stroke-width=".35"/>
<path d="M40.6 120.5h10.6" fill="none" stroke="#008700" stroke-width=".35"/>
<circle cx="51.2" cy="127.5" r=".18" fill="#870000"/>
<circle cx="51.2" cy="127.5" r="3.5" fill="none" stroke="#000" stroke-width=".35"/>
<path d="M40.6 127.5h10.6" fill="none" stroke="#008700" stroke-width=".35"/>
<circle cx="51.2" cy="134.6" r=".18" fill="#870000"/>
<circle cx="51.2" cy="134.6" r="3.5" fill="none" stroke="#000" stroke-width=".35"/>
<path d="M40.6 134.6h10.6" fill="none" stroke="#008700" stroke-width=".35"/>
<circle cx="72.3" cy="111.7" r=".18" fill="#870000"/>
<circle cx="72.3" cy="111.7" r="3.5" fill="none" stroke="#000" stroke-width=".35"/>
<path d="M72.3 111.7h-7v21.1" fill="none" stroke="#008700" stroke-width=".35"/>
<g fill="#c00">
<circle cx="33.5" cy="272.2" r=".88"/>
<circle cx="14.1" cy="258.1" r=".88"/>
<circle cx="208.1" cy="273.9" r=".88"/>
<circle cx="119.9" cy="263.3" r=".88"/>
<circle cx="119.9" cy="266.9" r=".88"/>
<circle cx="141.1" cy="266.9" r=".88"/>
<circle cx="262.8" cy="155.8" r=".88"/>
<circle cx="312.2" cy="141.6" r=".88"/>
<circle cx="236.4" cy="155.8" r=".88"/>
<circle cx="204.6" cy="155.8" r=".88"/>
<circle cx="201.1" cy="125.8" r=".88"/>
<circle cx="208.1" cy="125.8" r=".88"/>
<circle cx="218.7" cy="58.7" r=".88"/>
<circle cx="218.7" cy="44.6" r=".88"/>
<circle cx="218.7" cy="72.8" r=".88"/>
<circle cx="105.8" cy="198.1" r=".88"/>
<circle cx="105.8" cy="208.7" r=".88"/>
<circle cx="54.7" cy="159.3" r=".88"/>
<circle cx="54.7" cy="166.3" r=".88"/>
<circle cx="54.7" cy="173.4" r=".88"/>
<circle cx="148.2" cy="53.4" r=".88"/>
<circle cx="105.8" cy="217.5" r=".88"/>
<circle cx="52.9" cy="258.1" r=".88"/>
<circle cx="282.2" cy="229.8" r=".88"/>
<circle cx="305.2" cy="243.9" r=".88"/>
</g>
<g font-size="5.6" fill="#f00">
<text x="354.5" y="113.4">IN</text>
<text x="350.6" y="138.6">OUT</text>
</g>
<g font-size="4.6" fill="#f00">
<text x="192.3" y="44.6">Only Use</text>
<text x="192.3" y="49.2">1%</text>
<text x="192.3" y="53.8">Resistors</text>
</g>
<text font-size="4.6" fill="#00f" x="284" y="263.3">ESP32 SubSystem</text>
<g font-size="4.2" fill="#f00">
<text x="10.6" y="12.9">ESP32 Module</text>
<text x="10.6" y="17.1">(NODEMCU ESP-32S)</text>
<text x="298.1" y="12.9">ESP32 HALL I/O</text>
<text x="157" y="18.2">Ext. 5V</text>
<text x="157" y="22.4">Power</text>
<text x="194" y="19.9">Toggleable Voltage Divider</text>
<text x="7.1" y="106.4">Accelerometer IO</text>
<text x="169.3" y="104.6">Voltage Divider Buffer</text>
<text x="368.7" y="104.6">Accelerometer</text>
<text x="368.7" y="108.8">Power Control</text>
<text x="74.1" y="122.2">Hall Sensor Column Power Control 1/2</text>
<text x="179.9" y="143.4">U6.1 Is</text>
<text x="8.8" y="148.7">I2C Pullups</text>
<text x="179.9" y="147.6">Spare</text>
<text x="12.3" y="189.3">Initial Power Control</text>
<text x="151.7" y="189.3">Accel Int.</text>
<text x="202.8" y="189.3">HALL INTERRUPT</text>
<text x="151.7" y="193.5">Pullup</text>
<text x="202.8" y="193.5">PULLUP</text>
<text x="312.2" y="194.6">Hall Sensor Column Power Control 2/2</text>
<text x="12.3" y="231.6">Matrix &amp; Accel 3.3V Regulator</text>
<text x="102.3" y="233.4">EXT. Reset Switch</text>
<text x="181.7" y="231.6">STATUS INDICATORS</text>
</g>
<g font-size="4.2">
<text x="31.4" y="24.9">VCC_NODE_3V3</text>
<text x="210.9" y="26.6">VCC3V3</text>
<text x="167.3" y="39.1">+5V</text>
<text x="45.6" y="83.1">+5V</text>
<text x="166.5" y="82">GND</text>
<text x="39.5" y="90.8">GND</text>
<text x="214.1" y="95.8">GND</text>
<text x="143.6" y="99.7">GND</text>
<text x="87.4" y="137.8">VCC3V3</text>
<text x="177.1" y="136.3">GND</text>
<text x="304.4" y="134.2">VCC3V3</text>
<text x="369.5" y="133.6">VCC3V3</text>
<text x="60.7" y="141.6">GND</text>
<text x="46.7" y="150.2">VCC3V3</text>
<text x="332.3" y="150.5">GND</text>
<text x="275.9" y="159.3">GND</text>
<text x="87.4" y="169.5">VCC3V3</text>
<text x="91.4" y="189">VCC_NODE_3V3</text>
<text x="179" y="194.2">VCC3V3</text>
<text x="230.1" y="194.2">VCC3V3</text>
<text x="51.9" y="208.4">GND</text>
<text x="325.5" y="210.1">VCC3V3</text>
<text x="74.9" y="238.3">VCC3V3</text>
<text x="10.3" y="243.6">+5V</text>
<text x="103.8" y="241.8">VCC_NODE_3V3</text>
<text x="325.5" y="241.8">VCC3V3</text>
<text x="300.6" y="254.9">GND</text>
<text x="136.5" y="276">GND</text>
<text x="28.9" y="282.4">GND</text>
<text x="203.6" y="283.1">GND</text>
</g>
<g font-size="4.2" fill="#00f">
<text x="392.5" y="265.6">1.03</text>
<text x="310.9" y="275.1">ECE4600 G15</text>
<text x="304" y="282.9">2021-12-11</text>
</g>
<g font-size="3.9" fill="#00f">
<text x="291.9" y="22.5">SCL_HS</text>
<text x="291.9" y="19">PWR_HALL_CHA1</text>
<text x="369.5" y="22.5">SCL_HS</text>
<text x="369.5" y="19">PWR_HALL_CHA2</text>
<text x="291.9" y="26">GND</text>
<text x="291.9" y="29.5">SDA_HS</text>
<text x="369.5" y="29.5">SDA_HS</text>
<text x="369.5" y="26">GND</text>
<text x="291.9" y="33.1">HALL_INT</text>
<text x="369.5" y="33.1">HALL_INT</text>
<text x="228.7" y="40.6">2/3VCC_UnBuffed</text>
<text x="291.9" y="36.6">1/3VCC_SWITCHED</text>
<text x="291.9" y="40.1">2/3VCC_SWITCHED</text>
<text x="369.5" y="40.1">2/3VCC_SWITCHED</text>
<text x="369.5" y="36.6">1/3VCC_SWITCHED</text>
<text x="291.9" y="47.2">0V_SWITCHED</text>
<text x="369.5" y="47.2">0V_SWITCHED</text>
<text x="228.7" y="54.7">1/3VCC_UnBuffed</text>
<text x="291.9" y="64.8">PWR_HALL_CHA3</text>
<text x="366" y="64.8">PWR_HALL_CHA4</text>
<text x="230" y="68.8">0V_UnBuffed</text>
<text x="291.9" y="68.3">SCL_HS</text>
<text x="291.9" y="71.9">GND</text>
<text x="365.9" y="71.9">GND</text>
<text x="365.9" y="68.3">SCL_HS</text>
<text x="182.3" y="75.9">CTL_VDIVIDER</text>
<text x="291.9" y="75.4">SDA_HS</text>
<text x="365.9" y="75.4">SDA_HS</text>
<text x="291.9" y="78.9">HALL_INT</text>
<text x="291.9" y="82.5">1/3VCC_SWITCHED</text>
<text x="365.9" y="82.5">1/3VCC_SWITCHED</text>
<text x="365.9" y="78.9">HALL_INT</text>
<text x="291.9" y="86">2/3VCC_SWITCHED</text>
<text x="365.9" y="86">2/3VCC_SWITCHED</text>
<text x="291.9" y="93">0V_SWITCHED</text>
<text x="365.9" y="93">0V_SWITCHED</text>
<text x="324.3" y="109.4">2/3VCC_UnBuffed</text>
<text x="8.2" y="114.7">ACCEL_PWR</text>
<text x="324.4" y="114.7">1/3VCC_UnBuffed</text>
<text x="18.8" y="122.3">SCL_MS</text>
<text x="323.9" y="121.7">0V_UnBuffed</text>
<text x="12.6" y="129.4">ACCEL_INT</text>
<text x="83.3" y="127">CTL_CHA1_PWR</text>
<text x="324.3" y="128.8">0V_SWITCHED</text>
<text x="18.1" y="136.3">SDA_MS</text>
<text x="134.3" y="141.1">PWR_HALL_CHA1</text>
<text x="397.7" y="141.1" transform="rotate(-90 397.7 141.1)">CTL_ACCEL_PWR</text>
<text x="10" y="161.1">SCL_MS</text>
<text x="81.6" y="158.8">CTL_CHA2_PWR</text>
<text x="322.5" y="157.1">0V_SWITCHED</text>
<text x="322.5" y="165.9">1/3VCC_SWITCHED</text>
<text x="9.3" y="168.1">SDA_MS</text>
<text x="134.3" y="172.9">PWR_HALL_CHA2</text>
<text x="322.5" y="172.9">2/3VCC_SWITCHED</text>
<text x="8.8" y="174.6">SDA_HS</text>
<text x="374.1" y="174.7">ACCEL_PWR</text>
<text x="8.7" y="181.7">SCL_HS</text>
<text x="7.5" y="197.6">CTL_VDIVIDER</text>
<text x="69" y="195.8">CTL_VCC3V3</text>
<text x="118.4" y="194.1">CTL_ACCEL_PWR</text>
<text x="314.4" y="201.1">CTL_CHA3_PWR</text>
<text x="63.4" y="206.4">CTL_CHA1_PWR</text>
<text x="118.1" y="206.4">CTL_CHA2_PWR</text>
<text x="63.4" y="215.2">CTL_CHA3_PWR</text>
<text x="119.8" y="215.2">CTL_CHA4_PWR</text>
<text x="372.4" y="213.4">PWR_HALL_CHA3</text>
<text x="150.4" y="220.5">ACCEL_INT</text>
<text x="204.5" y="220.5">HALL_INT</text>
<text x="251.5" y="225.8">REED_SWITCH</text>
<text x="314.4" y="232.9">CTL_CHA4_PWR</text>
<text x="18.4" y="236.4">CTL_VCC3V3</text>
<text x="156.3" y="237">IND_LED3</text>
<text x="156.3" y="242.3">IND_LED2</text>
<text x="372.4" y="245.2">PWR_HALL_CHA4</text>
<text x="156.3" y="247.5">IND_LED1</text>
<text x="95.6" y="273.4">RESET_SWITCH</text>
</g>
<g font-size="3.9" fill="#f00">
<text x="178.2" y="88.7">Q1:1 -&gt;:VCC Ratios</text>
<text x="178.2" y="92.6">Q1:0 -&gt;:VCC3V3</text>
<text x="250.5" y="199.8">Stylus Detect</text>
<text x="250.5" y="203.7">(Reed Switch)</text>
</g>
<text font-size="3.9" x="282.1" y="201.1">VCC_NODE_3V3</text>
<g font-size="3.9" fill="#800">
<text x="250.5" y="260.9">TITLE:</text>
<text x="379.1" y="265.6">REV:</text>
<text x="287.4" y="275.1">Company:</text>
<text x="378.7" y="275.7">Sheet: 1/1</text>
<text x="287.4" y="282.8">Date:</text>
<text x="336.4" y="282.8">Drawn By: David Stewart</text>
</g>
<g font-size="3.5" fill="#00f">
<text x="17.6" y="36.7">RESET_SWITCH</text>
<text x="118.9" y="40">SCL_HS</text>
<text x="118.9" y="36.5">HALL_INT</text>
<text x="19.4" y="47.3">REED_SWITCH</text>
<text x="23.6" y="50.9">ACCEL_INT</text>
<text x="118.9" y="50.6">SDA_HS</text>
<text x="27.2" y="57.9">IND_LED1</text>
<text x="118.9" y="57.7">CTL_CHA3_PWR</text>
<text x="27.2" y="61.4">IND_LED2</text>
<text x="27.2" y="65">IND_LED3</text>
<text x="118.9" y="61.2">CTL_CHA2_PWR</text>
<text x="118.9" y="64.7">CTL_CHA4_PWR</text>
<text x="14.8" y="68.5">CTL_ACCEL_PWR</text>
<text x="118.9" y="71.8">CTL_VDIVIDER</text>
<text x="118.9" y="68.3">CTL_CHA1_PWR</text>
<text x="30.7" y="72.2">SCL_MS</text>
<text x="30.7" y="75.7">SDA_MS</text>
<text x="119.2" y="75.6">CTL_VCC3V3</text>
</g>
<g font-size="3.2" fill="#800">
<text x="41.6" y="6.7">1</text>
<text x="110.8" y="6.7">2</text>
<text x="179.9" y="6.7">3</text>
<text x="249.1" y="6.7">4</text>
<text x="318.2" y="6.7">5</text>
<text x="4.1" y="41.8">A</text>
<text x="405.9" y="41.8">A</text>
<text x="4.1" y="110.9">B</text>
<text x="405.9" y="110.9">B</text>
<text x="4.1" y="180.1">C</text>
<text x="405.9" y="180.1">C</text>
<text x="4.1" y="249.2">D</text>
<text x="405.9" y="249.2">D</text>
<text x="41.6" y="287.5">1</text>
<text x="110.8" y="287.5">2</text>
<text x="179.9" y="287.5">3</text>
<text x="249.1" y="287.5">4</text>
<text x="318.2" y="287.5">5</text>
</g>
<g font-size="3.2" fill="#000080">
<text x="266.4" y="14">J1</text>
<text x="271.7" y="15.8">IO_COL1</text>
<text x="340.5" y="14">J2</text>
<text x="347.6" y="15.8">IO_COL2</text>
<text x="66.2" y="28.3">NodeMCU ESP32-S</text>
<text x="79" y="24.6">U1</text>
<text x="220.8" y="41.9">1K</text>
<text x="220.8" y="38.7">R1</text>
<text x="162.6" y="47.6">J6</text>
<text x="220.8" y="52.8">R2</text>
<text x="221.8" y="56.5">1K</text>
<text x="266.4" y="59.9">J3</text>
<text x="340.5" y="59.9">J4</text>
<text x="271.7" y="61.6">IO_COL3</text>
<text x="345.8" y="61.6">IO_COL1</text>
<text x="220.8" y="70.1">1K</text>
<text x="220.8" y="66.9">R3</text>
<text x="222.2" y="81.2">Q1</text>
<text x="222.2" y="84.2">SI2302</text>
<text x="190.5" y="117.7">pin-pads</text>
<text x="190.5" y="114.6">U2</text>
<text x="214.5" y="117.7">pin-pads</text>
<text x="214.5" y="114.6">U3</text>
<text x="187.4" y="130.5">SB1</text>
<text x="190.6" y="134">U4.1</text>
<text x="222.3" y="134">U4.2</text>
<text x="248.8" y="134">U4.3</text>
<text x="279.7" y="135">U4.4</text>
<text x="216.6" y="142.8">SB2</text>
<text x="121.3" y="149.2">Q2</text>
<text x="317.8" y="144.6">100nF</text>
<text x="324.2" y="148.1">C1</text>
<text x="113.6" y="153.4">SSM3J332R,LF</text>
<text x="370" y="155.1">Q3</text>
<text x="34.9" y="158.7">R4</text>
<text x="41.4" y="160.5">10K</text>
<text x="34.9" y="165.7">R5</text>
<text x="41.3" y="167.5">10K</text>
<text x="211" y="167">pin-pads</text>
<text x="211" y="164">U5</text>
<text x="378.2" y="163.9">SSM3J332R,LF</text>
<text x="34.9" y="172.8">R6</text>
<text x="34.9" y="179.8">R7</text>
<text x="41.4" y="174.5">8.2K</text>
<text x="193.8" y="176.3">MCP604T-I/SL</text>
<text x="227.3" y="176.3">MCP604T-I/SL</text>
<text x="255.6" y="176.3">MCP604T-I/SL</text>
<text x="285.5" y="176.9">MCP604T-I/SL</text>
<text x="41.4" y="181.6">8.2K</text>
<text x="113.6" y="183.4">SSM3J332R,LF</text>
<text x="121.3" y="180.9">Q4</text>
<text x="48.1" y="194">R8</text>
<text x="96.7" y="195.7">R9</text>
<text x="110.8" y="195.7">R10</text>
<text x="48.4" y="201.1">10k</text>
<text x="96.1" y="199.2">10k</text>
<text x="110.2" y="199.2">10k</text>
<text x="96.1" y="209.8">10k</text>
<text x="96.7" y="206.3">R13</text>
<text x="110.2" y="209.8">10k</text>
<text x="110.8" y="206.3">R14</text>
<text x="189.4" y="208">R11</text>
<text x="240.6" y="208">R12</text>
<text x="292.6" y="209.8">S1</text>
<text x="96.7" y="215.1">R15</text>
<text x="109.9" y="215.1">R16</text>
<text x="189.4" y="211.2">1.5k</text>
<text x="240.6" y="211.2">1.5k</text>
<text x="96.1" y="218.6">10k</text>
<text x="110.2" y="218.6">10k</text>
<text x="271.3" y="218.6">R17</text>
<text x="283" y="216.9">Micro Switch</text>
<text x="359.4" y="221.5">Q5</text>
<text x="269.5" y="222.2">390R</text>
<text x="295.1" y="227.5">R18</text>
<text x="351.7" y="225.7">SSM3J332R,LF</text>
<text x="295.4" y="231">10k</text>
<text x="285.8" y="238">C2</text>
<text x="285.8" y="241.2">100nF</text>
<text x="16.2" y="250.4">AMS1117-3.3_C165482</text>
<text x="31.3" y="246.7">U6</text>
<text x="111.6" y="253.9">R19</text>
<text x="112" y="257.4">10k</text>
<text x="187.7" y="255.7">R20</text>
<text x="210.6" y="255.7">R21</text>
<text x="233.5" y="255.7">R22</text>
<text x="351.7" y="255.7">SSM3J332R,LF</text>
<text x="359.4" y="253.3">Q6</text>
<text x="66.6" y="262.1">Q7</text>
<text x="187.7" y="258.8">390R</text>
<text x="210.6" y="258.8">390R</text>
<text x="233.5" y="258.8">390R</text>
<text x="17.6" y="269.4">2.2uF</text>
<text x="17.6" y="266.4">C4</text>
<text x="42.8" y="268">C3</text>
<text x="58.9" y="266.3">SSM3J332R,LF</text>
<text x="187.7" y="268.1">LED1</text>
<text x="210.6" y="268.1">LED2</text>
<text x="233.5" y="268.1">LED3</text>
<text x="43.4" y="271.6">2.2uF</text>
<text x="187.7" y="271.2">GREEN</text>
<text x="210.6" y="271.2">RED</text>
<text x="233.5" y="271.2">SPARE</text>
</g>
<g font-size="3.2" fill="#8d2323">
<text x="268.6" y="22.8">2</text>
<text x="268.6" y="19.2">1</text>
<text x="342.6" y="22.8">2</text>
<text x="342.6" y="19.2">1</text>
<text x="268.6" y="29.8">4</text>
<text x="268.6" y="26.3">3</text>
<text x="342.6" y="29.8">4</text>
<text x="342.6" y="26.3">3</text>
<text x="268.6" y="33.3">5</text>
<text x="342.6" y="33.3">5</text>
<text x="268.6" y="36.9">6</text>
<text x="268.6" y="40.4">7</text>
<text x="342.6" y="36.9">6</text>
<text x="342.6" y="40.4">7</text>
<text x="268.6" y="43.9">8</text>
<text x="268.6" y="47.4">9</text>
<text x="342.6" y="43.9">8</text>
<text x="342.6" y="47.4">9</text>
<text x="268.6" y="65.1">1</text>
<text x="342.6" y="65.1">1</text>
<text x="268.6" y="68.6">2</text>
<text x="342.6" y="68.6">2</text>
<text x="268.6" y="75.7">4</text>
<text x="268.6" y="72.1">3</text>
<text x="342.6" y="75.7">4</text>
<text x="342.6" y="72.1">3</text>
<text x="268.6" y="79.2">5</text>
<text x="268.6" y="82.7">6</text>
<text x="342.6" y="79.2">5</text>
<text x="342.6" y="82.7">6</text>
<text x="268.6" y="86.3">7</text>
<text x="268.6" y="89.8">8</text>
<text x="342.6" y="86.3">7</text>
<text x="342.6" y="89.8">8</text>
<text x="268.6" y="93.3">9</text>
<text x="342.6" y="93.3">9</text>
</g>
<g font-size="3.2" fill="#00f">
<text x="59.7" y="31.9">1</text>
<text x="59.7" y="35.5">2</text>
<text x="64.2" y="33.3">3.3V</text>
<text x="90.8" y="33.3">GND</text>
<text x="100.5" y="35.5">37</text>
<text x="100.5" y="31.9">38</text>
<text x="59.7" y="39">3</text>
<text x="64.2" y="36.9">EN</text>
<text x="64.2" y="40.4">SVP</text>
<text x="92.1" y="40.4">P22</text>
<text x="92.1" y="36.9">P23</text>
<text x="100.5" y="39">36</text>
<text x="59.7" y="42.5">4</text>
<text x="59.7" y="46">5</text>
<text x="64.2" y="43.9">SVN</text>
<text x="64.2" y="47.4">P34</text>
<text x="93.7" y="47.4">RX</text>
<text x="93.9" y="43.9">TX</text>
<text x="100.5" y="46">34</text>
<text x="100.5" y="42.5">35</text>
<text x="59.7" y="49.6">6</text>
<text x="59.7" y="53.1">7</text>
<text x="64.2" y="51">P35</text>
<text x="92.1" y="51">P21</text>
<text x="100.5" y="53.1">32</text>
<text x="100.5" y="49.6">33</text>
<text x="59.7" y="56.6">8</text>
<text x="64.2" y="54.5">P32</text>
<text x="64.2" y="58">P33</text>
<text x="90.8" y="54.5">GND</text>
<text x="92.1" y="58">P19</text>
<text x="100.5" y="56.6">31</text>
<text x="161.2" y="56.3">A</text>
<text x="165.8" y="54.9">1</text>
<text x="57.7" y="63.7">10</text>
<text x="59.7" y="60.1">9</text>
<text x="64.2" y="61.6">P25</text>
<text x="64.2" y="65.1">P26</text>
<text x="92.1" y="61.6">P18</text>
<text x="94.1" y="65.1">P5</text>
<text x="100.5" y="63.7">29</text>
<text x="100.5" y="60.1">30</text>
<text x="161.2" y="63.3">B</text>
<text x="165.8" y="61.9">2</text>
<text x="57.7" y="67.2">11</text>
<text x="57.7" y="70.7">12</text>
<text x="64.2" y="68.6">P27</text>
<text x="92.1" y="68.6">P17</text>
<text x="100.5" y="70.7">27</text>
<text x="100.5" y="67.2">28</text>
<text x="57.7" y="74.3">13</text>
<text x="57.7" y="77.8">14</text>
<text x="64.2" y="72.1">P14</text>
<text x="64.2" y="75.7">P12</text>
<text x="92.1" y="72.1">P16</text>
<text x="94.1" y="75.7">P4</text>
<text x="100.5" y="77.8">25</text>
<text x="100.5" y="74.3">26</text>
<text x="57.7" y="81.3">15</text>
<text x="64.2" y="79.2">GND</text>
<text x="64.2" y="82.7">P13</text>
<text x="94.1" y="82.7">P2</text>
<text x="94.1" y="79.2">P0</text>
<text x="100.5" y="81.3">24</text>
<text x="57.7" y="84.8">16</text>
<text x="57.7" y="88.4">17</text>
<text x="64.2" y="86.3">SD2</text>
<text x="64.2" y="89.8">SD3</text>
<text x="91.4" y="89.8">SD1</text>
<text x="92.1" y="86.3">P15</text>
<text x="100.5" y="88.4">22</text>
<text x="100.5" y="84.8">23</text>
<text x="57.7" y="91.9">18</text>
<text x="57.7" y="95.4">19</text>
<text x="64.2" y="93.3">CMD</text>
<text x="91.4" y="93.3">SD0</text>
<text x="100.5" y="95.4">20</text>
<text x="100.5" y="91.9">21</text>
<text x="64.2" y="96.8">5V</text>
<text x="91.9" y="96.8">CLK</text>
<text x="50.9" y="113.1">1</text>
<text x="72.1" y="111.3">1</text>
<text x="73" y="112.7">1 J11</text>
<text x="51.9" y="114.5">1 J7</text>
<text x="50.9" y="120.1">1</text>
<text x="51.9" y="121.5">1 J8</text>
<text x="50.9" y="127.2">1</text>
<text x="51.9" y="128.6">1 J9</text>
<text x="50.9" y="134.2">1</text>
<text x="51.9" y="135.6">1 J10</text>
<text x="123.1" y="132.8" transform="rotate(-90 123.1 132.8)">1</text>
<text x="124.5" y="137.8" transform="rotate(-90 124.5 137.8)">G</text>
<text x="200.7" y="132.5" transform="rotate(-90 200.7 132.5)">12</text>
<text x="207.8" y="132.5" transform="rotate(-90 207.8 132.5)">13</text>
<text x="232.5" y="132.5" transform="rotate(-90 232.5 132.5)">10</text>
<text x="239.5" y="132.5" transform="rotate(-90 239.5 132.5)">9</text>
<text x="258.9" y="132.5" transform="rotate(-90 258.9 132.5)">5</text>
<text x="266" y="132.5" transform="rotate(-90 266 132.5)">6</text>
<text x="290.7" y="132.5" transform="rotate(-90 290.7 132.5)">3</text>
<text x="297.7" y="132.5" transform="rotate(-90 297.7 132.5)">2</text>
<text x="112.6" y="144.8">2</text>
<text x="117.1" y="146.2">S</text>
<text x="127.4" y="146.2">D</text>
<text x="132.3" y="144.8">3</text>
<text x="377.1" y="145.2" transform="rotate(-90 377.1 145.2)">2</text>
<text x="378.5" y="149.8" transform="rotate(-90 378.5 149.8)">S</text>
<text x="204.3" y="154.8" transform="rotate(-90 204.3 154.8)">14</text>
<text x="236" y="152.8" transform="rotate(-90 236 152.8)">8</text>
<text x="262.5" y="152.8" transform="rotate(-90 262.5 152.8)">7</text>
<text x="294.2" y="152.8" transform="rotate(-90 294.2 152.8)">1</text>
<text x="384.9" y="155">G</text>
<text x="389.8" y="153.6">1</text>
<text x="378.5" y="160.3" transform="rotate(-90 378.5 160.3)">D</text>
<text x="123.1" y="164.6" transform="rotate(-90 123.1 164.6)">1</text>
<text x="377.1" y="164.8" transform="rotate(-90 377.1 164.8)">3</text>
<text x="124.5" y="169.5" transform="rotate(-90 124.5 169.5)">G</text>
<text x="112.6" y="176.6">2</text>
<text x="117.1" y="178">S</text>
<text x="127.4" y="178">D</text>
<text x="132.3" y="176.6">3</text>
<text x="361.2" y="205.1" transform="rotate(-90 361.2 205.1)">1</text>
<text x="283.7" y="211.8">1</text>
<text x="288.2" y="213.3">1</text>
<text x="298.9" y="213.3">2</text>
<text x="303.4" y="211.8">2</text>
<text x="362.7" y="210.1" transform="rotate(-90 362.7 210.1)">G</text>
<text x="350.8" y="217.1">2</text>
<text x="355.2" y="218.5">S</text>
<text x="365.5" y="218.5">D</text>
<text x="370.4" y="217.1">3</text>
<text x="361.2" y="236.9" transform="rotate(-90 361.2 236.9)">1</text>
<text x="68.4" y="245.7" transform="rotate(-90 68.4 245.7)">1</text>
<text x="362.7" y="241.8" transform="rotate(-90 362.7 241.8)">G</text>
<text x="69.8" y="250.6" transform="rotate(-90 69.8 250.6)">G</text>
<text x="350.8" y="248.9">2</text>
<text x="355.2" y="250.3">S</text>
<text x="365.5" y="250.3">D</text>
<text x="370.4" y="248.9">3</text>
<text x="19.1" y="257.7">3</text>
<text x="37.1" y="255.6">TAB</text>
<text x="45.9" y="257.7">2</text>
<text x="45.9" y="254.2">4</text>
<text x="58" y="257.7">2</text>
<text x="77.6" y="257.7">3</text>
<text x="23.6" y="259.1">In</text>
<text x="34.6" y="260.9" transform="rotate(-90 34.6 260.9)">GND</text>
<text x="37.6" y="259.1">Out</text>
<text x="62.4" y="259.1">S</text>
<text x="72.7" y="259.1">D</text>
<text x="33.2" y="265.4" transform="rotate(-90 33.2 265.4)">1</text>
</g>
<text font-size="3.2" x="281.4" y="141.3">11</text>
<g font-size="3.2" fill="#f00">
<text x="303.7" y="141.3">4</text>
<text x="151.7" y="199.8">(Currently Unused)</text>
<text x="202.8" y="199.8">(Currently Unused)</text>
<text x="12.3" y="214">N Channels, off at powerup.</text>
<text x="82.9" y="224.5">P Channels, off at powerup.</text>
<text x="151.7" y="252.8">GREEN</text>
<text x="151.7" y="255.9">PWR On:Blink</text>
<text x="151.7" y="259.1">WiFi OK:Solid</text>
<text x="151.7" y="265.1">RED</text>
<text x="151.7" y="268.3">STYL OUT:SOLID</text>
<text x="151.7" y="271.5">STYL IN:OFF</text>
<text x="151.7" y="277.5">SPARE</text>
<text x="151.7" y="280.6">TBD</text>
</g>
<g font-size="2.8" fill="#008484">
<text x="126.3" y="257.9">RESET</text>
<text x="128" y="254.7">SW1</text>
</g>
<g font-size="2.8" fill="#840000">
<text x="123.8" y="263.3">1</text>
<text x="135.5" y="263.3">4</text>
<text x="123.8" y="266.8">2</text>
<text x="135.5" y="266.8">3</text>
</g>
<g font-size="1.4" fill="#238d23">
<text x="218" y="76.7">D</text>
<text x="213.8" y="79.9">G</text>
<text x="218" y="84.1">S</text>
</g>
</svg>
